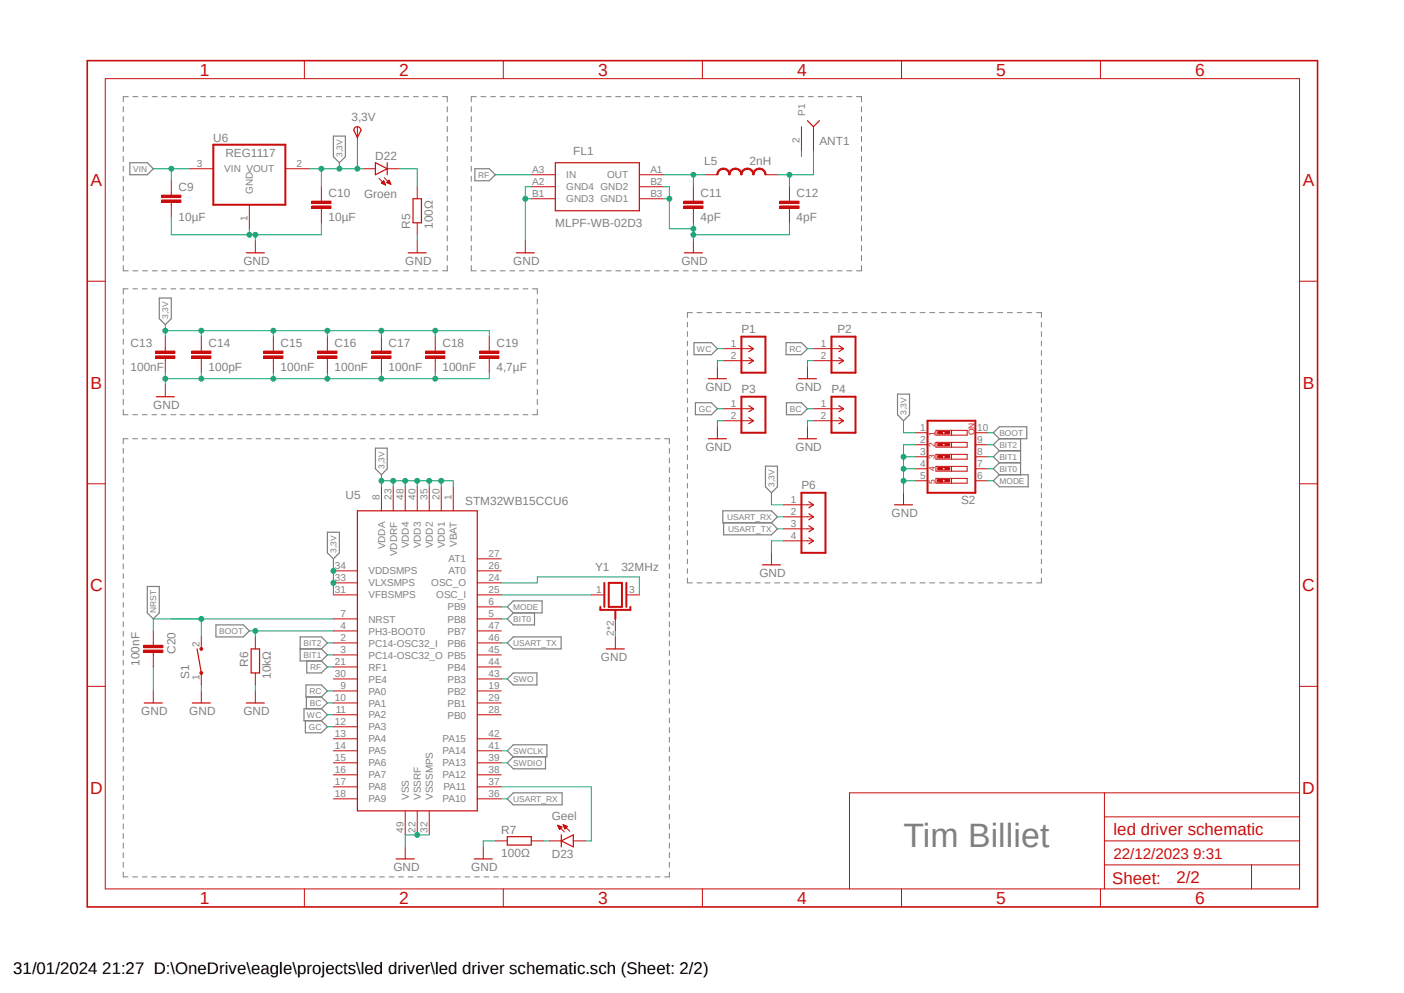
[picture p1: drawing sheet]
<svg xmlns="http://www.w3.org/2000/svg" width="297mm" height="210mm" viewBox="0 0 297 210" stroke-linecap="round" stroke-linejoin="round" font-family="sans-serif">
<path d="M17.9 12.5l261.2 179.9M279.1 12.5l-261.2 179.9" fill="none" stroke="#fff" stroke-width=".21"/>
<g fill="none" stroke="#808080" stroke-width=".21">
<path d="M26.1 22.6v1.1M26.1 24.6v1.1M26.1 26.8v1.1M26.1 28.8v1.1M26.1 30.9v1.1M26.1 33.1v1.1M26.1 35.1v1.1M26.1 37.3v1.1M26.1 39.4v1.1M27.1 20.4h-1v1.1M28.1 20.4h1.1M30.2 20.4h1"/>
<path d="M32.2 20.4h1.1M34.2 20.4h1.1M36.3 20.4h1M38.4 20.4h1M40.4 20.4h1M42.5 20.4h1M44.5 20.4h1.1M46.5 20.4h1.1M48.6 20.4h1M50.6 20.4h1.1M52.7 20.4h1M54.7 20.4h1.1"/>
<path d="M56.8 20.4h1M58.8 20.4h1.1M60.8 20.4h1.1M62.9 20.4h1.1M64.9 20.4h1.1M67 20.4h1M69 20.4h1.1M71.1 20.4h1M73.1 20.4h1.1M75.2 20.4h1M77.2 20.4h1.1M79.2 20.4h1.1"/>
<path d="M81.3 20.4h1M83.4 20.4h1M85.4 20.4h1M87.5 20.4h1M89.5 20.4h1.1M91.5 20.4h1.1M93.6 20.4h1v1.1M94.6 22.6v1.1M94.6 24.6v1.1M94.6 26.8v1.1M94.6 28.8v1.1M94.6 30.9v1.1"/>
<path d="M94.6 33.1v1.1M94.6 35.1v1.1M94.6 37.3v1.1M94.6 39.4v1.1M99.7 22.6v1.1M99.7 24.6v1.1M99.7 26.8v1.1M99.7 28.8v1.1M99.7 30.9v1.1M99.7 33.1v1.1M99.7 35.1v1.1M99.7 37.3v1.1"/>
<path d="M99.7 39.4v1.1M100.8 20.4h-1.1v1.1M101.7 20.4h1.1M103.8 20.4h1M105.8 20.4h1M107.9 20.4h1M109.9 20.4h1M111.9 20.4h1.1M114 20.4h1M116 20.4h1.1M118 20.4h1.1M120.1 20.4h1"/>
<path d="M122.1 20.4h1M124.2 20.4h1M126.2 20.4h1M128.2 20.4h1.1M130.3 20.4h1M132.3 20.4h1M134.3 20.4h1.1M136.4 20.4h1M138.4 20.4h1M140.5 20.4h1M142.5 20.4h1M144.5 20.4h1.1"/>
<path d="M146.6 20.4h1M148.6 20.4h1M150.6 20.4h1.1M152.7 20.4h1M154.7 20.4h1M156.8 20.4h1M158.8 20.4h1M160.8 20.4h1M162.9 20.4h1M164.9 20.4h1M166.9 20.4h1.1M169 20.4h1"/>
<path d="M171 20.4h1M173.1 20.4h1M175.1 20.4h1M177.1 20.4h1M179.2 20.4h1M181.2 20.4h1v1.1M182.2 22.6v1.1M182.2 24.6v1.1M182.2 26.8v1.1M182.2 28.8v1.1M182.2 30.9v1.1M182.2 33.1v1.1"/>
<path d="M182.2 35.1v1.1M182.2 37.3v1.1M182.2 39.4v1.1M26.1 41.4v1.1M26.1 43.6v1.1M26.1 45.6v1.1M26.1 47.8v1.1M26.1 49.9v1.1M26.1 51.9v1.1M26.1 54.1v1.1M26.1 56.2v1.1h1M28.1 57.3h1.1"/>
<path d="M30.2 57.3h1M32.2 57.3h1.1M34.2 57.3h1.1M36.3 57.3h1M38.4 57.3h1M40.4 57.3h1M42.5 57.3h1M44.5 57.3h1.1M46.5 57.3h1.1M48.6 57.3h1M50.6 57.3h1.1M52.7 57.3h1"/>
<path d="M54.7 57.3h1.1M56.8 57.3h1M58.8 57.3h1.1M60.8 57.3h1.1M62.9 57.3h1.1M64.9 57.3h1.1M67 57.3h1M69 57.3h1.1M71.1 57.3h1M73.1 57.3h1.1M75.2 57.3h1M77.2 57.3h1.1"/>
<path d="M79.2 57.3h1.1M81.3 57.3h1M83.4 57.3h1M85.4 57.3h1M87.5 57.3h1M89.5 57.3h1.1M91.5 57.3h1.1M94.6 41.4v1.1M94.6 43.6v1.1M94.6 45.6v1.1M94.6 47.8v1.1M94.6 49.9v1.1"/>
<path d="M94.6 51.9v1.1M94.6 54.1v1.1M94.6 56.2v1.1h-1M99.7 56.2v1.1h1.1M99.7 41.4v1.1M99.7 43.6v1.1M99.7 45.6v1.1M99.7 47.8v1.1M99.7 49.9v1.1M99.7 51.9v1.1M99.7 54.1v1.1M101.7 57.3h1.1"/>
<path d="M103.8 57.3h1M105.8 57.3h1M107.9 57.3h1M109.9 57.3h1M111.9 57.3h1.1M114 57.3h1M116 57.3h1.1M118 57.3h1.1M120.1 57.3h1M122.1 57.3h1M124.2 57.3h1M126.2 57.3h1"/>
<path d="M128.2 57.3h1.1M130.3 57.3h1M132.3 57.3h1M134.3 57.3h1.1M136.4 57.3h1M138.4 57.3h1M140.5 57.3h1M142.5 57.3h1M144.5 57.3h1.1M146.6 57.3h1M148.6 57.3h1M150.6 57.3h1.1"/>
<path d="M152.7 57.3h1M154.7 57.3h1M156.8 57.3h1M158.8 57.3h1M160.8 57.3h1M162.9 57.3h1M164.9 57.3h1M166.9 57.3h1.1M169 57.3h1M171 57.3h1M173.1 57.3h1M175.1 57.3h1"/>
<path d="M177.1 57.3h1M179.2 57.3h1M182.2 56.2v1.1h-1M182.2 41.4v1.1M182.2 43.6v1.1M182.2 45.6v1.1M182.2 47.8v1.1M182.2 49.9v1.1M182.2 51.9v1.1M182.2 54.1v1.1M26.1 63.2v1.1M26.1 65.3v1.2"/>
<path d="M26.1 67.4v1.2M26.1 69.6v1.1M26.1 71.7v1.1M26.1 73.8v1.2M26.1 75.9v1.2M26.1 78.1v1.1M27.1 61.1h-1v1.1M28.1 61.1h1M30.1 61.1h1M32.1 61.1h1M34.1 61.1h1M36.2 61.1h1"/>
<path d="M38.1 61.1h1.1M40.2 61.1h1M42.2 61.1h1M44.2 61.1h1M46.2 61.1h1M48.2 61.1h1M50.2 61.1h1.1M52.2 61.1h1.1M54.3 61.1h1M56.3 61.1h1M58.3 61.1h1M60.3 61.1h1"/>
<path d="M62.3 61.1h1M64.3 61.1h1.1M66.3 61.1h1.1M68.4 61.1h1M70.4 61.1h1M72.4 61.1h1M74.4 61.1h1M76.4 61.1h1M78.4 61.1h1.1M80.4 61.1h1M82.5 61.1h1M84.5 61.1h1"/>
<path d="M86.5 61.1h1M88.5 61.1h1M90.5 61.1h1M92.5 61.1h1.1M94.5 61.1h1M96.6 61.1h1M98.6 61.1h1M100.6 61.1h1M102.6 61.1h1M104.6 61.1h1M106.6 61.1h1.1M108.6 61.1h1"/>
<path d="M110.7 61.1h1M112.6 61.1h1.1v1.1M113.7 63.2v1.1M113.7 65.3v1.2M113.7 67.4v1.2M113.7 69.6v1.1M113.7 71.7v1.1M113.7 73.8v1.2M113.7 75.9v1.2M113.7 78.1v1.1M145.4 68.2v1M145.4 70.1v1.1"/>
<path d="M145.4 72.1v1.1M145.4 74.2v1M145.4 76.2v1M145.4 78.2v1M146.5 66.1h-1.1v1M147.4 66.1h1.1M149.5 66.1h1.1M151.6 66.1h1M153.6 66.1h1.1M155.7 66.1h1M157.7 66.1h1.1M159.8 66.1h1"/>
<path d="M161.8 66.1h1.1M163.9 66.1h1M165.9 66.1h1.1M168 66.1h1M170.1 66.1h1M172.1 66.1h1M174.1 66.1h1.1M176.2 66.1h1M178.2 66.1h1.1M180.3 66.1h1.1M182.3 66.1h1.1M184.4 66.1h1.1"/>
<path d="M186.4 66.1h1.1M188.5 66.1h1M190.5 66.1h1.1M192.6 66.1h1M194.6 66.1h1.1M196.7 66.1h1M198.8 66.1h1M200.8 66.1h1M202.9 66.1h1M204.9 66.1h1.1M207 66.1h1M209 66.1h1.1"/>
<path d="M211.1 66.1h1M213.1 66.1h1.1M215.2 66.1h1M217.2 66.1h1.1M219.3 66.1h1v1M220.3 68.2v1M220.3 70.1v1.1M220.3 72.1v1.1M220.3 74.2v1M220.3 76.2v1M220.3 78.2v1M26.1 80.2v1.1"/>
<path d="M26.1 82.3v1.2M26.1 84.5v1.1M26.1 86.6v1.1h1M26.1 94.8v1.1M26.1 96.9v1M26.1 98.9v1M27.1 92.8h-1v1.1M28.1 92.8h1M28.1 87.7h1M30.1 92.8h1M30.1 87.7h1M32.1 92.8h1"/>
<path d="M32.1 87.7h1M34.1 92.8h1M34.1 87.7h1M36.1 92.8h1M36.2 87.7h1M38.1 92.8h1.1M38.1 87.7h1.1M40.1 92.8h1M40.2 87.7h1M42.2 92.8h.9M42.2 87.7h1M44.2 92.8h1"/>
<path d="M44.2 87.7h1M46.2 92.8h1M46.2 87.7h1M48.2 92.8h1M48.2 87.7h1M50.2 92.8h1M50.2 87.7h1.1M52.2 92.8h1M52.2 87.7h1.1M54.2 92.8h1M54.3 87.7h1M56.2 92.8h1"/>
<path d="M56.3 87.7h1M58.2 92.8h1M58.3 87.7h1M60.2 92.8h1.1M60.3 87.7h1M62.2 92.8h1M62.3 87.7h1M64.3 92.8h1M64.3 87.7h1.1M66.3 92.8h1M66.3 87.7h1.1M68.3 92.8h1"/>
<path d="M68.4 87.7h1M70.3 92.8h1M70.4 87.7h1M72.3 92.8h1M72.4 87.7h1M74.3 92.8h1M74.4 87.7h1M76.3 92.8h1M76.4 87.7h1M78.3 92.8h1M78.4 87.7h1.1M80.3 92.8h1"/>
<path d="M80.4 87.7h1M82.3 92.8h1.1M82.5 87.7h1M84.3 92.8h1M84.5 87.7h1M86.4 92.8h1M86.5 87.7h1M88.3 92.8h1.1M88.5 87.7h1M90.4 92.8h1M90.5 87.7h1M92.4 92.8h1"/>
<path d="M92.5 87.7h1.1M94.4 92.8h1M94.5 87.7h1M96.4 92.8h1M96.6 87.7h1M98.4 92.8h1M98.6 87.7h1M100.4 92.8h1M100.6 87.7h1M102.4 92.8h1M102.6 87.7h1M104.4 92.8h1.1"/>
<path d="M104.6 87.7h1M106.4 92.8h1M106.6 87.7h1.1M108.5 92.8h1M108.6 87.7h1M110.4 92.8h1.1M110.7 87.7h1M112.5 92.8h1M113.7 80.2v1.1M113.7 82.3v1.2M113.7 84.5v1.1M113.7 86.6v1.1h-1.1"/>
<path d="M114.5 92.8h1M116.5 92.8h1M118.5 92.8h1M120.5 92.8h1M122.5 92.8h1M124.5 92.8h1M126.5 92.8h1.1M128.5 92.8h1M130.6 92.8h1M132.5 92.8h1.1M134.6 92.8h1M136.6 92.8h1"/>
<path d="M138.6 92.8h1M140.6 92.8h1v1.1M141.6 94.8v1.1M141.6 96.9v1M141.6 98.9v1M145.4 80.2v1M145.4 82.2v1M145.4 84.2v1M145.4 86.2v1M145.4 88.2v1M145.4 90.2v1M145.4 92.2v1"/>
<path d="M145.4 94.2v1M145.4 96.2v1M145.4 98.2v1M220.3 80.2v1M220.3 82.2v1M220.3 84.2v1M220.3 86.2v1M220.3 88.2v1M220.3 90.2v1M220.3 92.2v1M220.3 94.2v1M220.3 96.2v1"/>
<path d="M220.3 98.2v1M26.1 101v1M26.1 103v1M26.1 105v1M26.1 107.1v1M26.1 109.1v1M26.1 111.1v1.1M26.1 113.2v1M26.1 115.2v1M26.1 117.2v1.1M26.1 119.3v1M141.6 101v1"/>
<path d="M141.6 103v1M141.6 105v1M141.6 107.1v1M141.6 109.1v1M141.6 111.1v1.1M141.6 113.2v1M141.6 115.2v1M141.6 117.2v1.1M141.6 119.3v1M145.4 100.2v1M145.4 102.2v1M145.4 104.2v1"/>
<path d="M145.4 106.2v1M145.4 108.2v1M145.4 110.2v1.1M145.4 112.2v1M145.4 114.3v.9M145.4 116.2v1.1M145.4 118.2v1.1M220.3 100.2v1M220.3 102.2v1M220.3 104.2v1M220.3 106.2v1M220.3 108.2v1"/>
<path d="M220.3 110.2v1.1M220.3 112.2v1M220.3 114.3v.9M220.3 116.2v1.1M220.3 118.2v1.1M26.1 121.3v1M26.1 123.4v1M26.1 125.4v1M26.1 127.4v1M26.1 129.5v1M26.1 131.5v1M26.1 133.5v1.1"/>
<path d="M26.1 135.6v1M26.1 137.6v1M26.1 139.6v1.1M141.6 121.3v1M141.6 123.4v1M141.6 125.4v1M141.6 127.4v1M141.6 129.5v1M141.6 131.5v1M141.6 133.5v1.1M141.6 135.6v1M141.6 137.6v1"/>
<path d="M141.6 139.6v1.1M145.4 120.3v.9M145.4 122.3v1h1.1M147.4 123.3h1.1M149.5 123.3h1.1M151.6 123.3h1M153.6 123.3h1.1M155.7 123.3h1M157.7 123.3h1.1M159.8 123.3h1M161.8 123.3h1.1M163.9 123.3h1"/>
<path d="M165.9 123.3h1.1M168 123.3h1M170.1 123.3h1M172.1 123.3h1M174.1 123.3h1.1M176.2 123.3h1M178.2 123.3h1.1M180.3 123.3h1.1M182.3 123.3h1.1M184.4 123.3h1.1M186.4 123.3h1.1M188.5 123.3h1"/>
<path d="M190.5 123.3h1.1M192.6 123.3h1M194.6 123.3h1.1M196.7 123.3h1M198.8 123.3h1M200.8 123.3h1M202.9 123.3h1M204.9 123.3h1.1M207 123.3h1M209 123.3h1.1M211.1 123.3h1M213.1 123.3h1.1"/>
<path d="M215.2 123.3h1M217.2 123.3h1.1M220.3 120.3v.9M220.3 122.3v1h-1M26.1 141.7v1M26.1 143.7v1M26.1 145.8v1M26.1 147.8v1M26.1 149.8v1M26.1 151.8v1.1M26.1 153.9v1M26.1 155.9v1.1"/>
<path d="M26.1 157.9v1.1M26.1 160v1M141.6 141.7v1M141.6 143.7v1M141.6 145.8v1M141.6 147.8v1M141.6 149.8v1M141.6 151.8v1.1M141.6 153.9v1M141.6 155.9v1.1M141.6 157.9v1.1M141.6 160v1"/>
<path d="M26.1 162.1v1M26.1 164.1v1M26.1 166.1v1M26.1 168.1v1.1M26.1 170.2v1M26.1 172.2v1M26.1 174.2v1.1M26.1 176.3v1M26.1 178.3v1.1M141.6 162.1v1M141.6 164.1v1M141.6 166.1v1"/>
<path d="M141.6 168.1v1.1M141.6 170.2v1M141.6 172.2v1M141.6 174.2v1.1M141.6 176.3v1M141.6 178.3v1.1M26.1 180.3v1.1M26.1 182.4v1M26.1 184.4v1.1h1M28.1 185.5h1M30.1 185.5h1M32.1 185.5h1"/>
<path d="M34.1 185.5h1M36.1 185.5h1M38.1 185.5h1.1M40.1 185.5h1M42.2 185.5h.9M44.2 185.5h1M46.2 185.5h1M48.2 185.5h1M50.2 185.5h1M52.2 185.5h1M54.2 185.5h1M56.2 185.5h1"/>
<path d="M58.2 185.5h1M60.2 185.5h1.1M62.2 185.5h1M64.3 185.5h1M66.3 185.5h1M68.3 185.5h1M70.3 185.5h1M72.3 185.5h1M74.3 185.5h1M76.3 185.5h1M78.3 185.5h1M80.3 185.5h1"/>
<path d="M82.3 185.5h1.1M84.3 185.5h1M86.4 185.5h1M88.3 185.5h1.1M90.4 185.5h1M92.4 185.5h1M94.4 185.5h1M96.4 185.5h1M98.4 185.5h1M100.4 185.5h1M102.4 185.5h1M104.4 185.5h1.1"/>
<path d="M106.4 185.5h1M108.5 185.5h1M110.4 185.5h1.1M112.5 185.5h1M114.5 185.5h1M116.5 185.5h1M118.5 185.5h1M120.5 185.5h1M122.5 185.5h1M124.5 185.5h1M126.5 185.5h1.1M128.5 185.5h1"/>
<path d="M130.6 185.5h1M132.5 185.5h1.1M134.6 185.5h1M136.6 185.5h1M138.6 185.5h1M141.6 180.3v1.1M141.6 182.4v1M141.6 184.4v1.1h-1"/>
</g>
<g fill="none" stroke="#808080" stroke-width=".25">
<path d="M27.5 34.4h3.7l1.2 1.3-1.2 1.3h-3.7zM70.5 28.8h2.6v4.3l-1.3 1.3-1.3-1.3zM100.5 35.7h3l1.3 1.3-1.3 1.2h-3zM33.7 63h2.5v4.4l-1.2 1.3-1.3-1.3zM146.8 72.5h3.7l1.3 1.2-1.3 1.3h-3.7zM166.3 72.5h3.2l1.3 1.2-1.3 1.3h-3.2zM79.4 94.8h2.5v4.3l-1.2 1.3-1.3-1.3zM147.1 85.2h3.4l1.3 1.2-1.3 1.3h-3.4zM161.9 98.6h2.6v4.4l-1.3 1.2-1.3-1.2zM166.4 85.2h3.1l1.3 1.2-1.3 1.3h-3.1zM189.9 83.4h2.5v4.3l-1.3 1.3-1.2-1.3zM211.4 90.3h5.8v2.5h-5.8l-1.3-1.3z"/>
<path d="M211.4 95.3l-1.3 1.3 1.3 1.3M211.4 95.3h4.5M211.4 97.9h4.5M211.4 92.8l-1.3 1.3 1.3 1.2M211.4 97.9l-1.3 1.2 1.3 1.3M215.9 92.8v7.6M69.3 112.6h2.5v4.3l-1.3 1.3-1.2-1.3zM152.9 108h10.3l1.3 1.3-1.3 1.3h-10.3zM153.1 110.6v2.5h10.1l1.3-1.3-1.3-1.2M211.4 100.4h6.1v2.6h-6.1l-1.3-1.3zM31.2 124h2.5v5.6l-1.3 1.3-1.2-1.3zM45.7 132.2h5.8l1.2 1.2-1.2 1.3h-5.8z"/>
<path d="M63.5 137.2h4.5M64.9 139.8v2.5h3.1l1.3-1.2-1.3-1.3M68 137.2l1.3-1.2-1.3-1.3h-4.5v5.1h4.5M68 137.2l1.3 1.3-1.3 1.3M107.3 128.4l1.3-1.3h6.1v2.5h-6.1zM108.6 134.7h10.1v2.5h-10.1l-1.3-1.2zM108.6 129.6l-1.3 1.3 1.3 1.3h4.5v-2.6M64.6 152.4v2.6h3.4l1.3-1.3-1.3-1.3M64.7 144.9h3.3l1.3 1.2-1.3 1.3h-3.3zM64.8 147.4v2.5M68 149.9l1.3 1.3-1.3 1.2M68 149.9h-3.7v2.5h3.7"/>
<path d="M68 147.4l1.3 1.3-1.3 1.2M107.3 143.6l1.3-1.3h5v2.6h-5zM107.3 158.8l1.3-1.3h7.1v2.6h-7.1zM107.3 169l1.3-1.3h10.3v2.5h-10.3zM108.6 160.1l-1.3 1.2 1.3 1.3h6.8v-2.5"/>
</g>
<g fill="none" stroke="#c90d0c" stroke-width=".21">
<path d="M22.3 16.6h252.6v171.4h-252.6zM64.4 12.8v3.8M106.5 12.8v3.8M148.6 12.8v3.8M190.7 12.8v3.8M232.8 12.8v3.8M40 35.7h5.1M60.4 35.7h5M18.5 59.5h3.8M36.2 40.8v.5M36.2 42.8v.5M52.7 43.3v5.1"/>
<path d="M274.9 59.5h3.8M18.5 102.3h3.8M274.9 102.3h3.8M54 134.7v2.5M125.1 125.8h2.5M130.2 130.9v2.5M130.2 134.7v2.5M132.7 125.8h2.6M18.5 145.2h3.8M54 142.3v2.6M54 146.1v2.6M274.9 145.2h3.8"/>
<path d="M85.7 179.1v2.6M233.6 167.7v20.3M233.6 177.8h41.3M233.6 172.8h41.3M274.9 167.7h-95.2v20.3M64.4 188v3.8M106.5 188v3.8M148.6 188v3.8M190.7 188v3.8M232.8 188v3.8M233.6 182.9h41.3M264.8 182.9v5.1"/>
</g>
<path d="M18.5 12.8h260.2v179h-260.2z" fill="none" stroke="#c90d0c" stroke-width=".34"/>
<path d="M53.1 137.2h1.8v5.1h-1.8zM128.3 137.2h3.8M52.1 148.7h3.8M83.8 181.7h3.8" fill="none" stroke="#c90d0c" stroke-width=".25"/>
<path d="M45.1 30.6h15.3v12.7h-15.3zM127 128.4v.6h6.3v-.6M127.8 123.3v5.1M128.8 123.3h2.8v5.1h-2.8zM130.2 129v1.9M132.5 123.3v5.1" fill="none" stroke="#c90d0c" stroke-width=".42"/>
<path d="M34.2 42.3h4.1v.5h-4.1z" fill-rule="evenodd" fill="#c90d0c"/>
<path d="M34.2 42.3h4.1v.5h-4.1z" fill="none" stroke="#c90d0c" stroke-width=".21"/>
<path d="M34.2 41.3h4.1v.5h-4.1z" fill-rule="evenodd" fill="#c90d0c"/>
<path d="M36.2 38.2v2.6M34.2 41.3h4.1v.5h-4.1zM36.2 43.3v2.5M68 42v.5M68 44.1v.5" fill="none" stroke="#c90d0c" stroke-width=".21"/>
<path d="M66 43.6h4v.5h-4z" fill-rule="evenodd" fill="#c90d0c"/>
<path d="M66 43.6h4v.5h-4z" fill="none" stroke="#c90d0c" stroke-width=".21"/>
<path d="M66 42.5h4v.6h-4z" fill-rule="evenodd" fill="#c90d0c"/>
<g fill="none" stroke="#c90d0c" stroke-width=".21">
<path d="M68 39.5v2.5M76.9 35.7h2.5M80.2 37.7l1.3 1.4M80.7 38.7l.8 .4M80.7 38.7l.5-.5 .3 .9M80.7 38.7h.7M80.8 38.6h.5M80.9 38.8h.5M80.9 38.5h.4M81 38.4h.2M81.1 38.9h.4M81.1 38.3h.1"/>
<path d="M81.3 37.6l1.4 1.4M81.3 39h.2M81.5 39.1l.1 .1M81.8 38.6l.5-.5 .4 .9zM81.8 38.6h.7M81.9 35.7h2.6M81.9 38.5h.6M82 38.7h.5M82 38.4h.5M82.1 38.3h.3M82.2 38.7h.4M82.2 38.2h.2"/>
<path d="M82.3 38.1h.1M82.3 38.8h.3M82.5 38.9h.2M88.3 39.5v2.5M54 50.9v2.6M66 42.5h4v.6h-4zM68 44.6v2.5M88.3 47.1v2.6M88.3 50.9v2.6M35 73.7v.6M35 75.8v.5M35 81.4v2.5"/>
<path d="M102.2 179.1v2.6M104.8 177.8h2.5M112.4 177.8h2.5"/>
</g>
<path d="M79.4 34.4l2.5 1.3-2.5 1.3zM81.9 34.4v2.6M52.1 53.5h3.8M86.4 53.5h3.8M87.4 42h1.8v5.1h-1.8zM33.1 83.9h3.8M107.3 177h5.1v1.7h-5.1zM100.3 181.7h3.8" fill="none" stroke="#c90d0c" stroke-width=".25"/>
<path d="M32.9 75.3h4.1v.5h-4.1z" fill-rule="evenodd" fill="#c90d0c"/>
<path d="M32.9 75.3h4.1v.5h-4.1z" fill="none" stroke="#c90d0c" stroke-width=".21"/>
<path d="M32.9 74.3h4.1v.5h-4.1z" fill-rule="evenodd" fill="#c90d0c"/>
<path d="M32.9 74.3h4.1v.5h-4.1zM35 71.2v2.5M35 76.3v2.5M42.6 73.7v.6M42.6 75.8v.5" fill="none" stroke="#c90d0c" stroke-width=".21"/>
<path d="M40.6 75.3h4v.5h-4z" fill-rule="evenodd" fill="#c90d0c"/>
<path d="M40.6 75.3h4v.5h-4z" fill="none" stroke="#c90d0c" stroke-width=".21"/>
<path d="M40.6 74.3h4v.5h-4z" fill-rule="evenodd" fill="#c90d0c"/>
<path d="M40.6 74.3h4v.5h-4zM42.6 71.2v2.5M42.6 76.3v2.5M92.1 73.7v.6M92.1 75.8v.5" fill="none" stroke="#c90d0c" stroke-width=".21"/>
<path d="M90 75.3h4.1v.5h-4.1z" fill-rule="evenodd" fill="#c90d0c"/>
<path d="M90 75.3h4.1v.5h-4.1z" fill="none" stroke="#c90d0c" stroke-width=".21"/>
<path d="M90 74.3h4.1v.5h-4.1z" fill-rule="evenodd" fill="#c90d0c"/>
<path d="M90 74.3h4.1v.5h-4.1zM92.1 71.2v2.5M92.1 76.3v2.5M103.5 73.7v.6M103.5 75.8v.5" fill="none" stroke="#c90d0c" stroke-width=".21"/>
<path d="M101.5 75.3h4v.5h-4z" fill-rule="evenodd" fill="#c90d0c"/>
<path d="M101.5 75.3h4v.5h-4z" fill="none" stroke="#c90d0c" stroke-width=".21"/>
<path d="M101.5 74.3h4v.5h-4z" fill-rule="evenodd" fill="#c90d0c"/>
<path d="M57.8 73.7v.6M57.8 75.8v.5M101.5 74.3h4v.5h-4zM103.5 71.2v2.5M103.5 76.3v2.5" fill="none" stroke="#c90d0c" stroke-width=".21"/>
<path d="M55.8 75.3h4.1v.5h-4.1z" fill-rule="evenodd" fill="#c90d0c"/>
<path d="M55.8 75.3h4.1v.5h-4.1z" fill="none" stroke="#c90d0c" stroke-width=".21"/>
<path d="M55.8 74.3h4.1v.5h-4.1z" fill-rule="evenodd" fill="#c90d0c"/>
<path d="M55.8 74.3h4.1v.5h-4.1zM57.8 71.2v2.5M57.8 76.3v2.5M69.3 73.7v.6M69.3 75.8v.5" fill="none" stroke="#c90d0c" stroke-width=".21"/>
<path d="M67.2 75.3h4.1v.5h-4.1z" fill-rule="evenodd" fill="#c90d0c"/>
<path d="M67.2 75.3h4.1v.5h-4.1z" fill="none" stroke="#c90d0c" stroke-width=".21"/>
<path d="M67.2 74.3h4.1v.5h-4.1z" fill-rule="evenodd" fill="#c90d0c"/>
<path d="M67.2 74.3h4.1v.5h-4.1zM69.3 71.2v2.5M69.3 76.3v2.5M80.7 73.7v.6M80.7 75.8v.5" fill="none" stroke="#c90d0c" stroke-width=".21"/>
<path d="M78.7 75.3h4v.5h-4z" fill-rule="evenodd" fill="#c90d0c"/>
<path d="M78.7 75.3h4v.5h-4z" fill="none" stroke="#c90d0c" stroke-width=".21"/>
<path d="M78.7 74.3h4v.5h-4z" fill-rule="evenodd" fill="#c90d0c"/>
<path d="M78.7 74.3h4v.5h-4zM80.7 71.2v2.5M80.7 76.3v2.5M32.4 136v.5M32.4 138v.5" fill="none" stroke="#c90d0c" stroke-width=".21"/>
<path d="M30.4 136.5h4.1v.5h-4.1z" fill-rule="evenodd" fill="#c90d0c"/>
<path d="M30.4 136.5h4.1v.5h-4.1z" fill="none" stroke="#c90d0c" stroke-width=".21"/>
<path d="M30.4 137.5h4.1v.5h-4.1z" fill-rule="evenodd" fill="#c90d0c"/>
<path d="M30.4 137.5h4.1v.5h-4.1zM32.4 133.4v2.6M32.4 138.5v2.6" fill="none" stroke="#c90d0c" stroke-width=".21"/>
<path d="M41.7 137.2l.9 5.1" fill="none" stroke="#c90d0c" stroke-width=".25"/>
<circle cx="42.6" cy="142.3" r=".3" fill="#c90d0c"/>
<circle cx="42.6" cy="142.3" r=".3" fill="none" stroke="#c90d0c" stroke-width=".21"/>
<circle cx="42.6" cy="137.2" r=".3" fill="#c90d0c"/>
<g fill="none" stroke="#c90d0c" stroke-width=".21">
<path d="M198 91h6.6v1h-6.6zM198 93.6h6.6v1h-6.6zM198 96.1h6.6v1h-6.6zM198 98.6h6.6v1.1h-6.6zM199.4 99.4h.5M199.4 98.9h.5M199.4 96.9h.5M199.4 96.4h.5M199.4 94.3h.5M199.4 93.8h.5M199.4 91.8h.5M199.4 91.3h.5"/>
<path d="M201.3 91v1M201.3 93.6v1M201.3 96.1v1M201.3 98.6v1.1M163.2 116.9v2.6M165.7 106.8h6.4M165.7 109.3h6.4M165.7 111.8h6.4M165.7 114.4h6.4M198 101.2h6.6v1h-6.6zM199.4 101.9h.5M199.4 101.4h.5"/>
<path d="M201.3 101.2v1M42.6 134.7v2.5M32.4 146.1v2.6M42.6 142.3v2.6M42.6 146.1v2.6"/>
<circle cx="42.6" cy="137.2" r=".3"/>
</g>
<path d="M161.3 119.5h3.8M171.1 106.1l1 .7-1 .6M171.1 108.7l1 .6-1 .6M171.1 111.2l1 .6-1 .7M171.1 113.7l1 .7-1 .6M30.5 148.7h3.8M40.7 148.7h3.8" fill="none" stroke="#c90d0c" stroke-width=".25"/>
<path d="M196.2 89h10.1v15.2h-10.1zM169.5 104.2h5.1v12.7h-5.1z" fill="none" stroke="#c90d0c" stroke-width=".42"/>
<path d="M199.9 101.4h1v.5h-1z" fill-rule="evenodd" fill="#c90d0c"/>
<path d="M199.9 101.4h1v.5h-1z" fill="none" stroke="#c90d0c" stroke-width=".21"/>
<path d="M198.4 101.4h1v.5h-1z" fill-rule="evenodd" fill="#c90d0c"/>
<path d="M198.4 101.4h1v.5h-1z" fill="none" stroke="#c90d0c" stroke-width=".21"/>
<path d="M198.4 101.4h1v.5h-1z" fill-rule="evenodd" fill="#c90d0c"/>
<path d="M198.4 101.4h1v.5h-1z" fill="none" stroke="#c90d0c" stroke-width=".21"/>
<path d="M199.9 98.9h1v.5h-1z" fill-rule="evenodd" fill="#c90d0c"/>
<path d="M199.9 98.9h1v.5h-1z" fill="none" stroke="#c90d0c" stroke-width=".21"/>
<path d="M198.4 98.9h1v.5h-1z" fill-rule="evenodd" fill="#c90d0c"/>
<path d="M198.4 98.9h1v.5h-1z" fill="none" stroke="#c90d0c" stroke-width=".21"/>
<path d="M199.9 96.4h1v.5h-1z" fill-rule="evenodd" fill="#c90d0c"/>
<path d="M199.9 96.4h1v.5h-1z" fill="none" stroke="#c90d0c" stroke-width=".21"/>
<path d="M198.4 96.4h1v.5h-1z" fill-rule="evenodd" fill="#c90d0c"/>
<path d="M198.4 96.4h1v.5h-1z" fill="none" stroke="#c90d0c" stroke-width=".21"/>
<path d="M199.9 93.8h1v.5h-1z" fill-rule="evenodd" fill="#c90d0c"/>
<path d="M199.9 93.8h1v.5h-1z" fill="none" stroke="#c90d0c" stroke-width=".21"/>
<path d="M198.4 93.8h1v.5h-1z" fill-rule="evenodd" fill="#c90d0c"/>
<path d="M198.4 93.8h1v.5h-1z" fill="none" stroke="#c90d0c" stroke-width=".21"/>
<path d="M199.9 91.3h1v.5h-1z" fill-rule="evenodd" fill="#c90d0c"/>
<path d="M199.9 91.3h1v.5h-1z" fill="none" stroke="#c90d0c" stroke-width=".21"/>
<path d="M198.4 91.3h1v.5h-1z" fill-rule="evenodd" fill="#c90d0c"/>
<g fill="none" stroke="#c90d0c" stroke-width=".21">
<path d="M169.5 26.8v5.1M172.1 26.8v5.1M193.7 99.1h2.5M193.7 96.6h2.5M193.7 94.1h2.5M193.7 91.5h2.5M198.4 91.3h1v.5h-1zM206.3 99.1h2.6M206.3 96.6h2.6M206.3 94.1h2.6M206.3 91.5h2.6M191.1 104.2v2.6"/>
<path d="M193.7 101.7h2.5M206.3 101.7h2.6"/>
</g>
<path d="M170.8 25.5l1.3 1.3 1.3-1.3M189.2 106.8h3.8" fill="none" stroke="#c90d0c" stroke-width=".25"/>
<path d="M152 35.9l.8-.3h.2v.2a1.12 1.12 0 0 0-1.1 1.2h-.3v-.3z" fill-rule="evenodd" fill="#c90d0c"/>
<path d="M152 35.9l.8-.3h.2v.2a1.12 1.12 0 0 0-1.1 1.2h-.3v-.3z" fill="none" stroke="#c90d0c" stroke-width=".21"/>
<path d="M153 35.6a1.31 1.31 0 0 1 1.4 1.4h-.2a1.12 1.12 0 0 0-1.2-1.2z" fill-rule="evenodd" fill="#c90d0c"/>
<path d="M153 35.6a1.31 1.31 0 0 1 1.4 1.4h-.2a1.12 1.12 0 0 0-1.2-1.2z" fill="none" stroke="#c90d0c" stroke-width=".21"/>
<path d="M154.6 35.9l.8-.3h.2v.2a1.12 1.12 0 0 0-1.2 1.2h-.2v-.3z" fill-rule="evenodd" fill="#c90d0c"/>
<path d="M154.6 35.9l.8-.3h.2v.2a1.12 1.12 0 0 0-1.2 1.2h-.2v-.3z" fill="none" stroke="#c90d0c" stroke-width=".21"/>
<path d="M155.6 35.6a1.31 1.31 0 0 1 1.4 1.4h-.3a1.12 1.12 0 0 0-1.1-1.2z" fill-rule="evenodd" fill="#c90d0c"/>
<path d="M155.6 35.6a1.31 1.31 0 0 1 1.4 1.4h-.3a1.12 1.12 0 0 0-1.1-1.2z" fill="none" stroke="#c90d0c" stroke-width=".21"/>
<path d="M157.1 35.9l.8-.3h.2v.2a1.12 1.12 0 0 0-1.1 1.2h-.3v-.3z" fill-rule="evenodd" fill="#c90d0c"/>
<path d="M157.1 35.9l.8-.3h.2v.2a1.12 1.12 0 0 0-1.1 1.2h-.3v-.3z" fill="none" stroke="#c90d0c" stroke-width=".21"/>
<path d="M158.1 35.6a1.31 1.31 0 0 1 1.4 1.4h-.2a1.12 1.12 0 0 0-1.2-1.2z" fill-rule="evenodd" fill="#c90d0c"/>
<path d="M158.1 35.6a1.31 1.31 0 0 1 1.4 1.4h-.2a1.12 1.12 0 0 0-1.2-1.2z" fill="none" stroke="#c90d0c" stroke-width=".21"/>
<path d="M159.6 35.9l.8-.3h.3v.2a1.12 1.12 0 0 0-1.2 1.2h-.2v-.3z" fill-rule="evenodd" fill="#c90d0c"/>
<path d="M159.6 35.9l.8-.3h.3v.2a1.12 1.12 0 0 0-1.2 1.2h-.2v-.3z" fill="none" stroke="#c90d0c" stroke-width=".21"/>
<path d="M160.7 35.6a1.37 1.37 0 0 1 1.4 1.4h-.3a1.12 1.12 0 0 0-1.1-1.2z" fill-rule="evenodd" fill="#c90d0c"/>
<path d="M149.2 37h2.6M160.7 35.6a1.37 1.37 0 0 1 1.4 1.4h-.3a1.12 1.12 0 0 0-1.1-1.2zM161.9 37h2.6M167 42v.5M167 44.1v.5" fill="none" stroke="#c90d0c" stroke-width=".21"/>
<path d="M165 43.6h4v.5h-4z" fill-rule="evenodd" fill="#c90d0c"/>
<path d="M165 43.6h4v.5h-4z" fill="none" stroke="#c90d0c" stroke-width=".21"/>
<path d="M165 42.5h4v.6h-4z" fill-rule="evenodd" fill="#c90d0c"/>
<path d="M167 39.5v2.5M146.7 42v.5M146.7 44.1v.5M165 42.5h4v.6h-4zM167 44.6v2.5" fill="none" stroke="#c90d0c" stroke-width=".21"/>
<path d="M144.7 43.6h4v.5h-4z" fill-rule="evenodd" fill="#c90d0c"/>
<path d="M144.7 43.6h4v.5h-4z" fill="none" stroke="#c90d0c" stroke-width=".21"/>
<path d="M144.7 42.5h4v.6h-4z" fill-rule="evenodd" fill="#c90d0c"/>
<g fill="none" stroke="#c90d0c" stroke-width=".21">
<path d="M75.6 26.8v2.5M112.4 37h5.1M112.4 39.5h5.1M135.3 37h5M135.3 39.5h5M146.7 39.5v2.5M111.1 50.9v2.6M112.4 42h5.1M135.3 42h5M144.7 42.5h4v.6h-4zM146.7 44.6v2.5M146.7 50.9v2.6"/>
<path d="M151.8 77.6v2.5M153 73.7h6.4M153 76.3h6.4M170.8 77.6v2.5M172.1 73.7h6.3M172.1 76.3h6.3M151.8 90.3v2.5M153 86.4h6.4M153 89h6.4M170.8 90.3v2.5M172.1 86.4h6.3M172.1 89h6.3"/>
<path d="M80.7 103v5M83.2 103v5M85.7 103v5M88.3 103v5M90.8 103v5M93.3 103v5M95.9 103v5M101 118.2h5M70.5 136h5.1M70.5 138.5h5.1M70.5 133.4h5.1M70.5 130.9h5.1"/>
<path d="M70.5 120.7h5.1M70.5 125.8h5.1M70.5 123.3h5.1M101 136h5M101 138.5h5M101 133.4h5M101 130.9h5M101 128.4h5M101 120.7h5M101 125.8h5M101 123.3h5M70.5 146.1h5.1"/>
<path d="M70.5 148.7h5.1M70.5 151.2h5.1M70.5 153.7h5.1M70.5 156.3h5.1M70.5 158.8h5.1M70.5 141.1h5.1M70.5 143.6h5.1M101 146.1h5M101 148.7h5M101 151.2h5M101 156.3h5M101 158.8h5"/>
<path d="M101 141.1h5M101 143.6h5M70.5 161.3h5.1M70.5 163.9h5.1M70.5 166.4h5.1M70.5 169h5.1M85.7 171.5v5.1M88.3 171.5v5.1M90.8 171.5v5.1M101 161.3h5M101 163.9h5M101 166.4h5"/>
<path d="M101 169h5M116.2 177.8h2.5M118 174.5l1.4 1.4M118 174.6h.1M118 174.5l.9 .4M118 174.5l.4 .9 .5-.5M118 174.7h.3M118.1 174.8h.4M118.1 174.8h.6M118.2 174.9h.7M118.2 175h.6M118.2 175.1h.5"/>
<path d="M118.3 175.2h.3M118.3 175.3h.2M118.4 175.4h.1M119.1 174.4l1.4 1.4M119.1 174.4l.9 .4-.5 .5M119.1 174.4l.4 .9M119.2 174.5h.1M119.2 174.6h.3M119.3 174.7h.4M119.3 174.8h.7M119.3 174.8h.6M119.3 174.9h.6"/>
<path d="M119.4 175h.4M119.4 175.1h.3M119.5 175.2h.1M119.5 175.3h.1M121.3 177.8h2.5"/>
</g>
<g fill="none" stroke="#c90d0c" stroke-width=".25">
<path d="M75.1 27a.77 .77 0 0 1 .8-.1 .77 .77 0 0 1 .5 .7l-.8 1.5-.8-1.5zM117.5 34.4h17.8v10.2h-17.8zM109.2 53.5h3.8M144.8 53.5h3.8M158.4 73.1l1 .6-1 .7M158.4 75.6l1 .7-1 .6M177.5 73.1l.9 .6-.9 .7M177.5 75.6l.9 .7-.9 .6M149.9 92.8h3.8M149.9 80.1h3.8M158.4 85.8l1 .6-1 .7M158.4 88.3l1 .7-1 .6"/>
<path d="M168.9 92.8h3.8M168.9 80.1h3.8M177.5 85.8l.9 .6-.9 .7M177.5 88.3l.9 .7-.9 .6M75.6 108h25.4v63.5h-25.4zM118.7 177.8l2.6-1.2v2.5zM118.7 176.6v2.5"/>
</g>
<path d="M156.8 71.2h5.1v7.6h-5.1zM175.9 71.2h5.1v7.6h-5.1zM156.8 83.9h5.1v7.6h-5.1zM175.9 83.9h5.1v7.6h-5.1z" fill="none" stroke="#c90d0c" stroke-width=".42"/>
<path d="M36.2 45.8v3.9h16.5v-1.3M68 47.1v2.6h-14M130.2 133.4v1.3" fill="none" stroke="#0dab76" stroke-width=".21"/>
<circle cx="52.7" cy="49.7" r=".51" fill="#0dab76"/>
<g fill="none" stroke="#0dab76" stroke-width=".21">
<path d="M52.7 49.7h1.3v1.2"/>
<circle cx="52.7" cy="49.7" r=".51"/>
</g>
<circle cx="54" cy="49.7" r=".51" fill="#0dab76"/>
<g fill="none" stroke="#0dab76" stroke-width=".21">
<path d="M88.3 49.7v1.2M35 78.8v2.6M42.6 78.8v1.3h-7.6M104.8 177.8h-2.6v1.3"/>
<circle cx="54" cy="49.7" r=".51"/>
</g>
<circle cx="35" cy="80.1" r=".51" fill="#0dab76"/>
<g fill="none" stroke="#0dab76" stroke-width=".21">
<path d="M57.8 78.8v1.3h-15.2"/>
<circle cx="35" cy="80.1" r=".51"/>
</g>
<circle cx="42.6" cy="80.1" r=".51" fill="#0dab76"/>
<g fill="none" stroke="#0dab76" stroke-width=".21">
<path d="M57.8 80.1h11.5"/>
<circle cx="42.6" cy="80.1" r=".51"/>
</g>
<circle cx="57.8" cy="80.1" r=".51" fill="#0dab76"/>
<g fill="none" stroke="#0dab76" stroke-width=".21">
<path d="M69.3 78.8v1.3M103.5 78.8v1.3h-11.4"/>
<circle cx="57.8" cy="80.1" r=".51"/>
</g>
<circle cx="69.3" cy="80.1" r=".51" fill="#0dab76"/>
<g fill="none" stroke="#0dab76" stroke-width=".21">
<path d="M80.7 78.8v1.3M69.3 80.1h22.8"/>
<circle cx="69.3" cy="80.1" r=".51"/>
</g>
<circle cx="80.7" cy="80.1" r=".51" fill="#0dab76"/>
<g fill="none" stroke="#0dab76" stroke-width=".21">
<path d="M92.1 78.8v1.3"/>
<circle cx="80.7" cy="80.1" r=".51"/>
</g>
<circle cx="92.1" cy="80.1" r=".51" fill="#0dab76"/>
<g fill="none" stroke="#0dab76" stroke-width=".21">
<path d="M191.1 94.1v5h2.6M191.1 96.6h2.6M165.7 114.4h-2.5v2.5M191.1 101.7h2.6M32.4 141.1v5M42.6 144.9v1.2M54 144.9v1.2"/>
<circle cx="92.1" cy="80.1" r=".51"/>
</g>
<circle cx="191.1" cy="96.6" r=".51" fill="#0dab76"/>
<g fill="none" stroke="#0dab76" stroke-width=".21">
<path d="M191.1 94.1h2.6M191.1 99.1v2.6"/>
<circle cx="191.1" cy="96.6" r=".51"/>
</g>
<circle cx="191.1" cy="99.1" r=".51" fill="#0dab76"/>
<g fill="none" stroke="#0dab76" stroke-width=".21">
<path d="M191.1 101.7v2.5"/>
<circle cx="191.1" cy="99.1" r=".51"/>
</g>
<circle cx="191.1" cy="101.7" r=".51" fill="#0dab76"/>
<g fill="none" stroke="#0dab76" stroke-width=".21">
<path d="M146.7 47.1v3.8M167 47.1v2.6h-20.3"/>
<circle cx="191.1" cy="101.7" r=".51"/>
</g>
<circle cx="146.7" cy="49.7" r=".51" fill="#0dab76"/>
<g fill="none" stroke="#0dab76" stroke-width=".21">
<path d="M140.3 39.5h1.3v8.9h5.1M140.3 42h1.3"/>
<circle cx="146.7" cy="49.7" r=".51"/>
</g>
<circle cx="141.6" cy="42" r=".51" fill="#0dab76"/>
<circle cx="141.6" cy="42" r=".51" fill="none" stroke="#0dab76" stroke-width=".21"/>
<circle cx="146.7" cy="48.4" r=".51" fill="#0dab76"/>
<g fill="none" stroke="#0dab76" stroke-width=".21">
<path d="M112.4 39.5h-1.3v11.4M111.1 42h1.3"/>
<circle cx="146.7" cy="48.4" r=".51"/>
</g>
<circle cx="111.1" cy="42" r=".51" fill="#0dab76"/>
<g fill="none" stroke="#0dab76" stroke-width=".21">
<path d="M153 76.3h-1.2v1.3M172.1 76.3h-1.3v1.3M153 89h-1.2v1.3M172.1 89h-1.3v1.3M85.7 176.6v2.5M88.3 176.6h2.5"/>
<circle cx="111.1" cy="42" r=".51"/>
</g>
<circle cx="88.3" cy="176.6" r=".51" fill="#0dab76"/>
<g fill="none" stroke="#0dab76" stroke-width=".21">
<path d="M40 35.7h-3.8v2.5M84.5 35.7h3.8v3.8M106 125.8h19.1M106 123.3h7.7v-1.3h21.6v3.8M106 143.6h1.3M106 158.8h1.3M85.7 176.6h2.6M106 161.3h1.3M114.9 177.8h1.3"/>
<circle cx="88.3" cy="176.6" r=".51"/>
</g>
<circle cx="36.2" cy="35.7" r=".51" fill="#0dab76"/>
<g fill="none" stroke="#0dab76" stroke-width=".21">
<path d="M32.4 35.7h3.8M42.6 130.9v3.8M70.5 130.9h-38.1v2.5"/>
<circle cx="36.2" cy="35.7" r=".51"/>
</g>
<circle cx="42.6" cy="130.9" r=".51" fill="#0dab76"/>
<g fill="none" stroke="#0dab76" stroke-width=".21">
<path d="M104.8 37h7.6M164.5 109.3h1.2M164.5 111.8h1.2M52.7 133.4h17.8M54 133.4v1.3M106 136h1.3M69.3 141.1h1.2M106 169h1.3"/>
<circle cx="42.6" cy="130.9" r=".51"/>
</g>
<circle cx="54" cy="133.4" r=".51" fill="#0dab76"/>
<g fill="none" stroke="#0dab76" stroke-width=".21">
<path d="M164.5 37h7.6M167 37v2.5M208.9 91.5h1.2M208.9 96.6h1.2M208.9 94.1h1.2M208.9 99.1h1.2M208.9 101.7h1.2M69.3 138.5h1.2M69.3 136h1.2M106 128.4h1.3M106 130.9h1.3"/>
<circle cx="54" cy="133.4" r=".51"/>
</g>
<circle cx="167" cy="37" r=".51" fill="#0dab76"/>
<g fill="none" stroke="#0dab76" stroke-width=".21">
<path d="M140.3 37h8.9M146.7 37v2.5M172.1 31.9v5.1"/>
<circle cx="167" cy="37" r=".51"/>
</g>
<circle cx="146.7" cy="37" r=".51" fill="#0dab76"/>
<g fill="none" stroke="#0dab76" stroke-width=".21">
<path d="M65.4 35.7h6.4M68 35.7v3.8M151.8 73.7h1.2M170.8 73.7h1.3M151.8 86.4h1.2M170.8 86.4h1.3M69.3 151.2h1.2M69.3 146.1h1.2M69.3 148.7h1.2M69.3 153.7h1.2"/>
<circle cx="146.7" cy="37" r=".51"/>
</g>
<circle cx="68" cy="35.7" r=".51" fill="#0dab76"/>
<g fill="none" stroke="#0dab76" stroke-width=".21">
<path d="M71.8 34.4v1.3h5.1"/>
<circle cx="68" cy="35.7" r=".51"/>
</g>
<circle cx="71.8" cy="35.7" r=".51" fill="#0dab76"/>
<g fill="none" stroke="#0dab76" stroke-width=".21">
<path d="M75.6 29.3v6.4"/>
<circle cx="71.8" cy="35.7" r=".51"/>
</g>
<circle cx="75.6" cy="35.7" r=".51" fill="#0dab76"/>
<g fill="none" stroke="#0dab76" stroke-width=".21">
<path d="M35 68.7v2.5M35 69.9h7.6v1.3"/>
<circle cx="75.6" cy="35.7" r=".51"/>
</g>
<circle cx="35" cy="69.9" r=".51" fill="#0dab76"/>
<g fill="none" stroke="#0dab76" stroke-width=".21">
<path d="M42.6 69.9h15.2"/>
<circle cx="35" cy="69.9" r=".51"/>
</g>
<circle cx="42.6" cy="69.9" r=".51" fill="#0dab76"/>
<g fill="none" stroke="#0dab76" stroke-width=".21">
<path d="M57.8 71.2v-1.3h11.5v1.3"/>
<circle cx="42.6" cy="69.9" r=".51"/>
</g>
<circle cx="57.8" cy="69.9" r=".51" fill="#0dab76"/>
<g fill="none" stroke="#0dab76" stroke-width=".21">
<path d="M92.1 69.9h11.4v1.3"/>
<circle cx="57.8" cy="69.9" r=".51"/>
</g>
<circle cx="69.3" cy="69.9" r=".51" fill="#0dab76"/>
<g fill="none" stroke="#0dab76" stroke-width=".21">
<path d="M69.3 69.9h22.8M80.7 69.9v1.3"/>
<circle cx="69.3" cy="69.9" r=".51"/>
</g>
<circle cx="80.7" cy="69.9" r=".51" fill="#0dab76"/>
<g fill="none" stroke="#0dab76" stroke-width=".21">
<path d="M92.1 69.9v1.3"/>
<circle cx="80.7" cy="69.9" r=".51"/>
</g>
<circle cx="92.1" cy="69.9" r=".51" fill="#0dab76"/>
<g fill="none" stroke="#0dab76" stroke-width=".21">
<path d="M70.5 118.2v7.6"/>
<circle cx="92.1" cy="69.9" r=".51"/>
</g>
<circle cx="70.5" cy="123.3" r=".51" fill="#0dab76"/>
<circle cx="70.5" cy="123.3" r=".51" fill="none" stroke="#0dab76" stroke-width=".21"/>
<circle cx="70.5" cy="120.7" r=".51" fill="#0dab76"/>
<g fill="none" stroke="#0dab76" stroke-width=".21">
<path d="M191.1 89v2.5h2.6M80.7 100.4v2.6M93.3 101.7h2.6v1.3M163.2 104.2v2.6h2.5"/>
<circle cx="70.5" cy="120.7" r=".51"/>
</g>
<circle cx="80.7" cy="101.7" r=".51" fill="#0dab76"/>
<g fill="none" stroke="#0dab76" stroke-width=".21">
<path d="M80.7 101.7h12.6M83.2 101.7v1.3"/>
<circle cx="80.7" cy="101.7" r=".51"/>
</g>
<circle cx="83.2" cy="101.7" r=".51" fill="#0dab76"/>
<g fill="none" stroke="#0dab76" stroke-width=".21">
<path d="M85.7 101.7v1.3"/>
<circle cx="83.2" cy="101.7" r=".51"/>
</g>
<circle cx="85.7" cy="101.7" r=".51" fill="#0dab76"/>
<g fill="none" stroke="#0dab76" stroke-width=".21">
<path d="M88.3 101.7v1.3"/>
<circle cx="85.7" cy="101.7" r=".51"/>
</g>
<circle cx="88.3" cy="101.7" r=".51" fill="#0dab76"/>
<g fill="none" stroke="#0dab76" stroke-width=".21">
<path d="M90.8 101.7v1.3"/>
<circle cx="88.3" cy="101.7" r=".51"/>
</g>
<circle cx="90.8" cy="101.7" r=".51" fill="#0dab76"/>
<g fill="none" stroke="#0dab76" stroke-width=".21">
<path d="M93.3 101.7v1.3"/>
<circle cx="90.8" cy="101.7" r=".51"/>
</g>
<circle cx="93.3" cy="101.7" r=".51" fill="#0dab76"/>
<g fill="none" stroke="#0dab76" stroke-width=".21">
<path d="M169.5 31.9v1.2M106 166.4h19.1v11.4h-1.3"/>
<circle cx="93.3" cy="101.7" r=".51"/>
</g>
<text font-size="7.2" fill="#808080" x="191.1" y="179.1">Tim Billiet</text>
<g font-size="3.7" fill="#c90d0c">
<text x="42.3" y="16">1</text>
<text x="84.4" y="16">2</text>
<text x="126.5" y="16">3</text>
<text x="168.6" y="16">4</text>
<text x="210.7" y="16">5</text>
<text x="252.9" y="16">6</text>
<text x="19.1" y="39.4">A</text>
<text x="275.6" y="39.4">A</text>
<text x="19.1" y="82.2">B</text>
<text x="275.6" y="82.2">B</text>
<text x="19" y="125.1">C</text>
<text x="275.5" y="125.1">C</text>
<text x="19" y="167.9">D</text>
<text x="275.5" y="167.9">D</text>
<text x="42.3" y="191.2">1</text>
<text x="84.4" y="191.2">2</text>
<text x="126.5" y="191.2">3</text>
<text x="168.6" y="191.2">4</text>
<text x="210.7" y="191.2">5</text>
<text x="252.9" y="191.2">6</text>
</g>
<g font-size="3.6" fill="#c90d0c">
<text x="235.5" y="176.6">led driver schematic</text>
<text x="235.3" y="186.9">Sheet:</text>
<text x="248.9" y="186.7">2/2</text>
</g>
<text font-size="3.6" x="2.8" y="206.1">31/01/2024 21:27 D:\OneDrive\eagle\projects\led driver\led driver schematic.sch (Sheet: 2/2)</text>
<text font-size="3.2" fill="#c90d0c" x="235.5" y="181.7">22/12/2023 9:31</text>
<g font-size="2.5" fill="#808080">
<text x="45.1" y="30">U6</text>
<text x="74.3" y="25.5">3,3V</text>
<text x="47.7" y="33.1">REG1117</text>
<text x="79.4" y="33.9">D22</text>
<text x="121.3" y="32.8">FL1</text>
<text x="149" y="34.9">L5</text>
<text x="158.6" y="34.9">2nH</text>
<text x="173.4" y="30.6">ANT1</text>
<text x="37.8" y="40.4">C9</text>
<text x="69.5" y="41.7">C10</text>
<text x="77" y="41.9">Groen</text>
<text x="148.2" y="41.7">C11</text>
<text x="168.5" y="41.7">C12</text>
<text x="37.8" y="46.7">10µF</text>
<text x="69.5" y="46.7">10µF</text>
<text x="148.2" y="46.7">4pF</text>
<text x="168.5" y="46.7">4pF</text>
<text x="86.8" y="48.4" transform="rotate(-90 86.8 48.4)">R5</text>
<text x="91.6" y="48.4" transform="rotate(-90 91.6 48.4)">100Ω</text>
<text x="117.5" y="48">MLPF-WB-02D3</text>
<text x="51.5" y="56">GND</text>
<text x="85.7" y="56">GND</text>
<text x="108.6" y="56">GND</text>
<text x="144.1" y="56">GND</text>
<text x="156.8" y="70.4">P1</text>
<text x="177.2" y="70.4">P2</text>
<text x="27.6" y="73.4">C13</text>
<text x="44.1" y="73.4">C14</text>
<text x="59.4" y="73.4">C15</text>
<text x="70.8" y="73.4">C16</text>
<text x="82.2" y="73.4">C17</text>
<text x="93.6" y="73.4">C18</text>
<text x="105" y="73.4">C19</text>
<text x="27.6" y="78.4">100nF</text>
<text x="44.1" y="78.4">100pF</text>
<text x="59.4" y="78.4">100nF</text>
<text x="70.8" y="78.4">100nF</text>
<text x="82.2" y="78.4">100nF</text>
<text x="93.6" y="78.4">100nF</text>
<text x="105" y="78.4">4,7µF</text>
<text x="149.2" y="82.6">GND</text>
<text x="156.8" y="83.1">P3</text>
<text x="168.3" y="82.6">GND</text>
<text x="175.9" y="83.1">P4</text>
<text x="32.4" y="86.4">GND</text>
<text x="149.2" y="95.3">GND</text>
<text x="168.3" y="95.3">GND</text>
<text x="73.1" y="105.5">U5</text>
<text x="98.4" y="106.8">STM32WB15CCU6</text>
<text x="169.5" y="103.5">P6</text>
<text x="203.3" y="106.6">S2</text>
<text x="188.6" y="109.3">GND</text>
<text x="125.9" y="120.7">Y1</text>
<text x="131.4" y="120.7">32MHz</text>
<text x="160.7" y="122">GND</text>
<text x="29.5" y="140.8" transform="rotate(-90 29.5 140.8)">100nF</text>
<text x="37.1" y="138.3" transform="rotate(-90 37.1 138.3)">C20</text>
<text x="40" y="143.6" transform="rotate(-90 40 143.6)">S1</text>
<text x="52.5" y="141.1" transform="rotate(-90 52.5 141.1)">R6</text>
<text x="57.3" y="143.6" transform="rotate(-90 57.3 143.6)">10kΩ</text>
<text x="127.1" y="139.8">GND</text>
<text x="29.9" y="151.2">GND</text>
<text x="40" y="151.2">GND</text>
<text x="51.5" y="151.2">GND</text>
<text x="116.7" y="173.4">Geel</text>
<text x="106" y="176.4">R7</text>
<text x="83.2" y="184.2">GND</text>
<text x="99.7" y="184.2">GND</text>
<text x="106" y="181.1">100Ω</text>
<text x="116.7" y="181.4">D23</text>
</g>
<g font-size="2.1" fill="#808080">
<text x="170.3" y="24.5" transform="rotate(-90 170.3 24.5)">P1</text>
<text x="41.6" y="35.3">3</text>
<text x="62.7" y="35.3">2</text>
<text x="169.2" y="30.3" transform="rotate(-90 169.2 30.3)">2</text>
<text x="47.5" y="36.4">VIN VOUT</text>
<text x="53.5" y="41" transform="rotate(-90 53.5 41)">GND</text>
<text x="112.6" y="39.1">A2</text>
<text x="112.6" y="36.6">A3</text>
<text x="112.6" y="41.7">B1</text>
<text x="119.8" y="40.3">GND4 GND2</text>
<text x="119.8" y="37.7">IN</text>
<text x="128.4" y="37.7">OUT</text>
<text x="137.6" y="36.6">A1</text>
<text x="137.6" y="39.1">B2</text>
<text x="137.6" y="41.7">B3</text>
<text x="52.4" y="46.8" transform="rotate(-90 52.4 46.8)">1</text>
<text x="119.8" y="42.8">GND3 GND1</text>
<text x="154.6" y="73.4">1</text>
<text x="154.6" y="75.9">2</text>
<text x="173.7" y="73.4">1</text>
<text x="173.7" y="75.9">2</text>
<text x="154.6" y="86.1">1</text>
<text x="154.6" y="88.6">2</text>
<text x="173.7" y="86.1">1</text>
<text x="173.7" y="88.6">2</text>
<text x="194.6" y="91.2">1</text>
<text x="194.6" y="93.7">2</text>
<text x="206.7" y="93.7">9</text>
<text x="206.7" y="91.2">10</text>
<text x="194.6" y="96.3">3</text>
<text x="194.6" y="98.8">4</text>
<text x="194.6" y="101.3">5</text>
<text x="206.7" y="101.3">6</text>
<text x="206.7" y="98.8">7</text>
<text x="206.7" y="96.3">8</text>
<text x="80.3" y="105.7" transform="rotate(-90 80.3 105.7)">8</text>
<text x="82.8" y="105.7" transform="rotate(-90 82.8 105.7)">23</text>
<text x="85.4" y="105.7" transform="rotate(-90 85.4 105.7)">48</text>
<text x="87.9" y="105.7" transform="rotate(-90 87.9 105.7)">40</text>
<text x="90.5" y="105.7" transform="rotate(-90 90.5 105.7)">35</text>
<text x="93" y="105.7" transform="rotate(-90 93 105.7)">20</text>
<text x="95.5" y="105.7" transform="rotate(-90 95.5 105.7)">1</text>
<text x="167.3" y="106.4">1</text>
<text x="167.3" y="109">2</text>
<text x="167.3" y="111.5">3</text>
<text x="81.4" y="116.2" transform="rotate(-90 81.4 116.2)">VDDA</text>
<text x="84" y="117.6" transform="rotate(-90 84 117.6)">VDDRF</text>
<text x="86.5" y="116" transform="rotate(-90 86.5 116)">VDD4</text>
<text x="89" y="116" transform="rotate(-90 89 116)">VDD3</text>
<text x="91.6" y="116" transform="rotate(-90 91.6 116)">VDD2</text>
<text x="94.1" y="116" transform="rotate(-90 94.1 116)">VDD1</text>
<text x="94.9" y="119">AT1</text>
<text x="96.6" y="115.7" transform="rotate(-90 96.6 115.7)">VBAT</text>
<text x="103.3" y="117.8">27</text>
<text x="167.3" y="114">4</text>
<text x="70.9" y="125.4">31</text>
<text x="70.9" y="122.9">33</text>
<text x="70.9" y="120.4">34</text>
<text x="77.9" y="124">VLXSMPS</text>
<text x="77.9" y="121.5">VDDSMPS</text>
<text x="91.2" y="124">OSC_O</text>
<text x="94.9" y="121.5">AT0</text>
<text x="103.3" y="120.4">26</text>
<text x="103.3" y="122.9">24</text>
<text x="103.3" y="125.4">25</text>
<text x="126.1" y="125.4">1</text>
<text x="133.1" y="125.4">3</text>
<text x="72.1" y="130.5">7</text>
<text x="77.9" y="131.7">NRST</text>
<text x="77.9" y="126.6">VFBSMPS</text>
<text x="92.3" y="126.6">OSC_I</text>
<text x="94.7" y="131.7">PB8</text>
<text x="94.7" y="129.1">PB9</text>
<text x="103.3" y="130.5">5</text>
<text x="103.3" y="128">6</text>
<text x="42.2" y="136.9" transform="rotate(-90 42.2 136.9)">2</text>
<text x="72.1" y="135.6">2</text>
<text x="72.1" y="133.1">4</text>
<text x="77.9" y="136.7">PC14-OSC32_I</text>
<text x="77.9" y="134.2">PH3-BOOT0</text>
<text x="94.7" y="136.7">PB6</text>
<text x="94.7" y="134.2">PB7</text>
<text x="103.3" y="135.6">46</text>
<text x="103.3" y="133.1">47</text>
<text x="129.8" y="134.4" transform="rotate(-90 129.8 134.4)">2*2</text>
<text x="42.2" y="143.8" transform="rotate(-90 42.2 143.8)">1</text>
<text x="70.9" y="140.7">21</text>
<text x="70.9" y="143.2">30</text>
<text x="72.1" y="138.1">3</text>
<text x="77.9" y="139.3">PC14-OSC32_O PB5</text>
<text x="77.9" y="141.8">RF1</text>
<text x="94.7" y="141.8">PB4</text>
<text x="103.3" y="143.2">43</text>
<text x="103.3" y="138.1">45</text>
<text x="103.3" y="140.7">44</text>
<text x="70.9" y="148.3">10</text>
<text x="72.1" y="145.8">9</text>
<text x="77.9" y="146.9">PA0</text>
<text x="77.9" y="149.4">PA1</text>
<text x="77.9" y="144.4">PE4</text>
<text x="94.7" y="146.9">PB2</text>
<text x="94.7" y="149.4">PB1</text>
<text x="94.7" y="144.4">PB3</text>
<text x="103.3" y="145.8">19</text>
<text x="103.3" y="148.3">29</text>
<text x="70.9" y="153.4">12</text>
<text x="70.9" y="155.9">13</text>
<text x="71" y="150.8">11</text>
<text x="77.9" y="151.9">PA2</text>
<text x="77.9" y="154.5">PA3</text>
<text x="94.7" y="152">PB0</text>
<text x="103.3" y="150.8">28</text>
<text x="103.3" y="155.9">42</text>
<text x="70.9" y="158.5">14</text>
<text x="70.9" y="161">15</text>
<text x="77.9" y="157">PA4</text>
<text x="77.9" y="159.6">PA5</text>
<text x="93.6" y="159.6">PA14</text>
<text x="93.6" y="157">PA15</text>
<text x="103.3" y="161">39</text>
<text x="103.3" y="158.5">41</text>
<text x="70.9" y="163.5">16</text>
<text x="70.9" y="166.1">17</text>
<text x="77.9" y="162.1">PA6</text>
<text x="77.9" y="164.6">PA7</text>
<text x="77.9" y="167.2">PA8</text>
<text x="93.6" y="164.6">PA12</text>
<text x="93.6" y="162.1">PA13</text>
<text x="93.8" y="167.2">PA11</text>
<text x="103.3" y="166.1">37</text>
<text x="103.3" y="163.5">38</text>
<text x="70.9" y="168.6">18</text>
<text x="77.9" y="169.7">PA9</text>
<text x="86.5" y="169.2" transform="rotate(-90 86.5 169.2)">VSS</text>
<text x="89" y="169.2" transform="rotate(-90 89 169.2)">VSSRF</text>
<text x="91.6" y="169.2" transform="rotate(-90 91.6 169.2)">VSSSMPS</text>
<text x="93.6" y="169.7">PA10</text>
<text x="103.3" y="168.6">36</text>
<text x="85.4" y="176.2" transform="rotate(-90 85.4 176.2)">49</text>
<text x="87.9" y="176.2" transform="rotate(-90 87.9 176.2)">22</text>
<text x="90.5" y="176.2" transform="rotate(-90 90.5 176.2)">32</text>
</g>
<g font-size="1.8" fill="#808080">
<text x="72.4" y="33.1" transform="rotate(-90 72.4 33.1)">3,3V</text>
<text x="28.2" y="36.3">VIN</text>
<text x="101.1" y="37.6">RF</text>
<text x="35.6" y="67.4" transform="rotate(-90 35.6 67.4)">3,3V</text>
<text x="147.4" y="74.4">WC</text>
<text x="167" y="74.4">RC</text>
<text x="147.8" y="87.1">GC</text>
<text x="167.1" y="87.1">BC</text>
<text x="191.8" y="87.7" transform="rotate(-90 191.8 87.7)">3,3V</text>
<text x="211.4" y="92.2">BOOT</text>
<text x="211.4" y="94.7">BIT2</text>
<text x="81.3" y="99.1" transform="rotate(-90 81.3 99.1)">3,3V</text>
<text x="211.4" y="97.2">BIT1</text>
<text x="211.4" y="99.8">BIT0</text>
<text x="163.8" y="103" transform="rotate(-90 163.8 103)">3,3V</text>
<text x="211.4" y="102.3">MODE</text>
<text x="153.8" y="109.9">USART_RX</text>
<text x="154" y="112.5">USART_TX</text>
<text x="71.2" y="116.9" transform="rotate(-90 71.2 116.9)">3,3V</text>
<text x="33.1" y="129.6" transform="rotate(-90 33.1 129.6)">NRST</text>
<text x="108.6" y="129">MODE</text>
<text x="108.6" y="131.5">BIT0</text>
<text x="46.4" y="134.1">BOOT</text>
<text x="64.2" y="136.6">BIT2</text>
<text x="108.6" y="136.6">USART_TX</text>
<text x="64.2" y="139.1">BIT1</text>
<text x="65.6" y="141.7">RF</text>
<text x="65.4" y="146.8">RC</text>
<text x="65.5" y="149.3">BC</text>
<text x="108.6" y="144.2">SWO</text>
<text x="64.9" y="151.8">WC</text>
<text x="65.3" y="154.3">GC</text>
<text x="108.6" y="159.4">SWCLK</text>
<text x="108.6" y="162">SWDIO</text>
<text x="108.6" y="169.6">USART_RX</text>
</g>
<g font-size="1.8" fill="#c90d0c">
<text x="197.7" y="94.5" transform="rotate(-90 197.7 94.5)">2</text>
<text x="197.7" y="92.2" transform="rotate(-90 197.7 92.2)">1</text>
<text x="206.1" y="92" transform="rotate(-90 206.1 92)">ON</text>
<text x="197.7" y="99.6" transform="rotate(-90 197.7 99.6)">4</text>
<text x="197.7" y="97.1" transform="rotate(-90 197.7 97.1)">3</text>
<text x="197.7" y="102.3" transform="rotate(-90 197.7 102.3)">5</text>
</g>
</svg>
